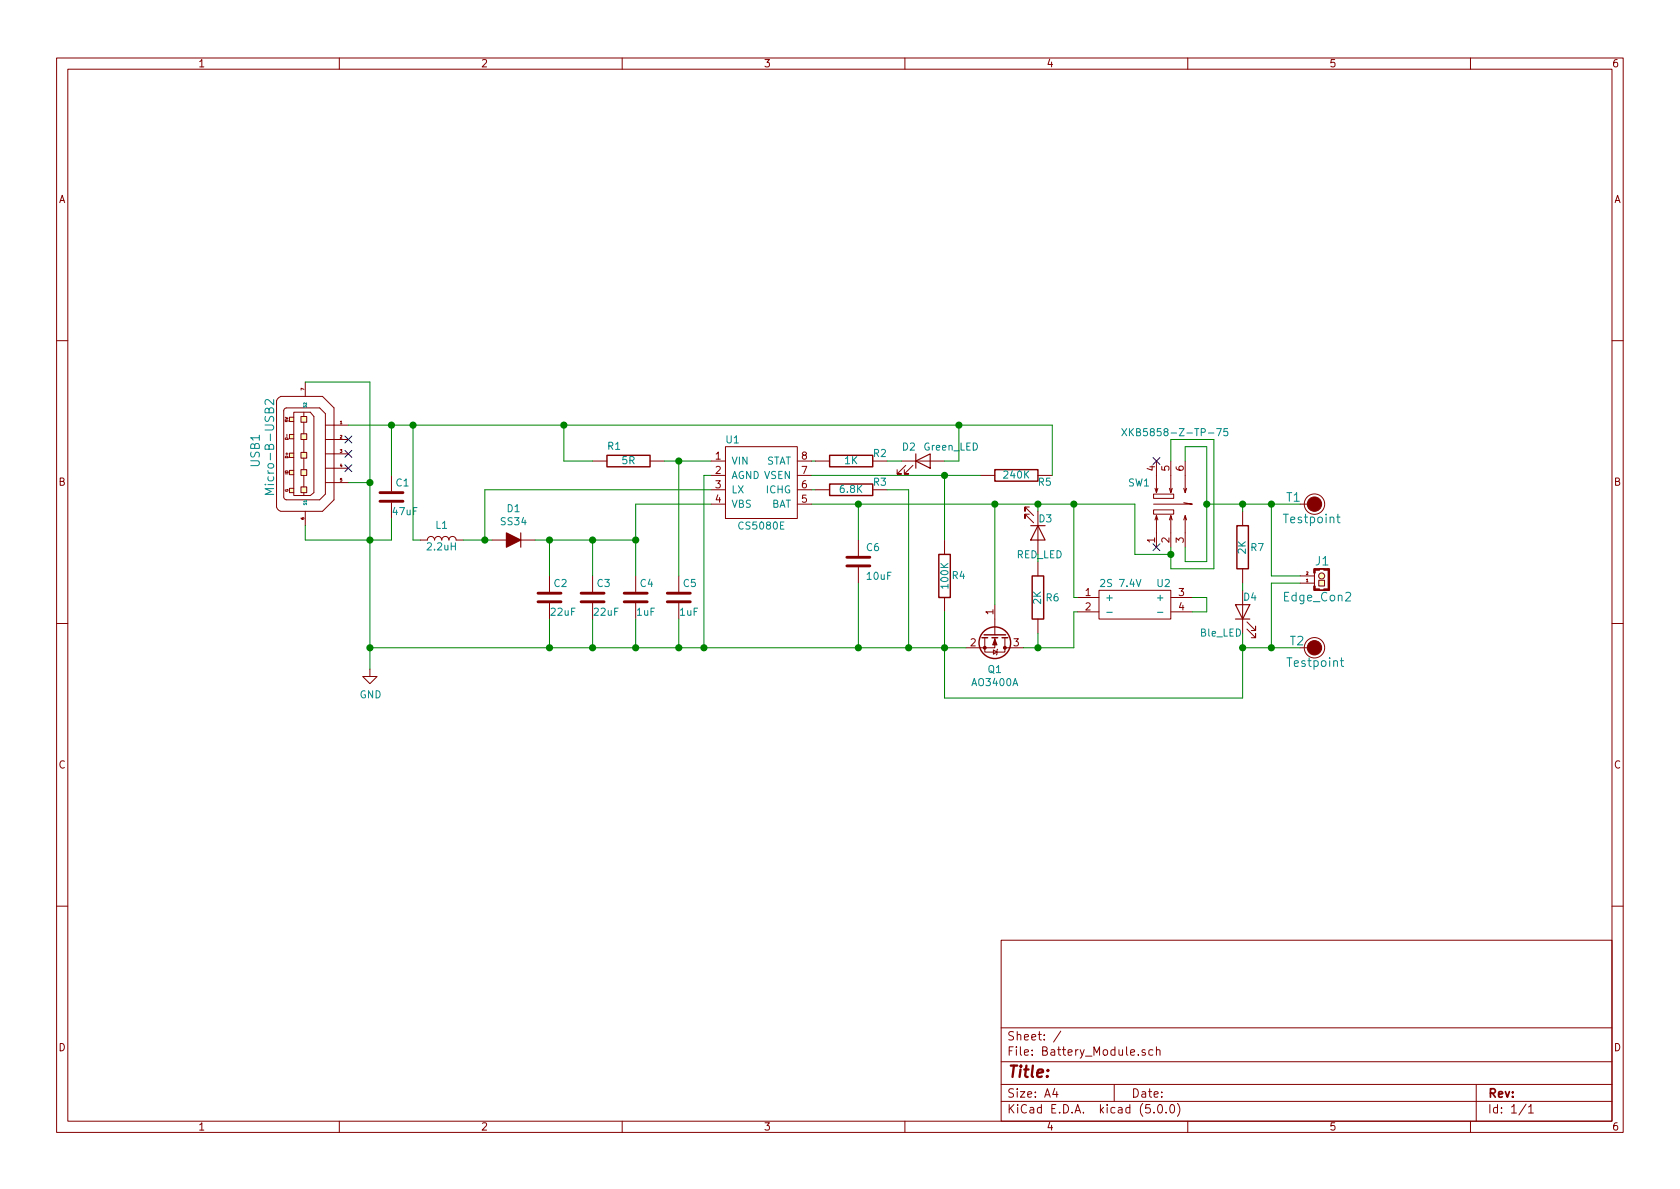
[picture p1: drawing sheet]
<svg xmlns="http://www.w3.org/2000/svg" width="297mm" height="210mm" viewBox="0 0 297 210" stroke-linecap="round" stroke-linejoin="round" font-family="sans-serif">
<g fill="none" stroke="#840000" stroke-width=".18">
<path d="M10 10.3h277v189.9h-277zM12 12.2h273v186.1h-273zM60 10.3v1.9M110 10.3v1.9M160 10.3v1.9M210 10.3v1.9M260 10.3v1.9M10 60.2h2M49.1 70.5l.6-.4h7.3l2.1 2v16.3l-2.1 2h-7.3l-.5-.2-.3-.5v-18.8zM50.3 72.3l.3-.2h5.9l1 1v14.3l-1 1h-5.9l-.4-.3v-15.5zM51.9 76.8h-.7v.8h.7M51.9 73.8h-.7v.7h.7"/>
<path d="M51.9 72.9h3l.6 .8v13.4l-.6 .5h-3zM53.2 76.7h1v1h-1zM53.2 73.7h1v1h-1zM53.7 72.9v.8M53.7 74.7v2M53.7 77.7v2.3M54 67.6v2.5M57.5 77.7h4.1M57.5 75.2h4.1M128.3 79h12.7v12.7h-12.7zM285 60.2h2M51.9 86.4h-.7v.7h.7"/>
<path d="M51.9 83.2h-.7v.7h.7M51.9 80.1h-.7v.8h.7M53.2 86.1h1v1h-1zM53.2 83.1h1v1h-1zM53.2 80h1v1h-1zM53.7 81v2.1M53.7 84.1v2M53.7 87.1v.5M54 90.4v2.6M57.5 85.3h4.1M57.5 82.8h4.1M57.5 80.3h4.1"/>
<path d="M69.2 84.1v2.8M69.2 88.9v2.8M74.3 95.5h1.3a.63 .63 0 0 1 .6-.6 .63 .63 0 0 1 .6 .6 .63 .63 0 0 1 .7-.6 .63 .63 0 0 1 .6 .6 .63 .63 0 0 1 .6-.6 .63 .63 0 0 1 .7 .6 .63 .63 0 0 1 .6-.6 .63 .63 0 0 1 .6 .6h1.3M87 95.5h7.6M104.8 81.5h2.5M114.9 81.5h2.6M125.7 81.5h2.6M125.7 89.1h2.6M125.7 84.1h2.6M125.7 86.6h2.6M141 81.5h2.5M141 89.1h2.5"/>
<path d="M141 84.1h2.5M141 86.6h2.5M144.1 81.5h2.6M144.1 86.6h2.6M151.8 95.5v2.8M154.3 81.5h2.5M154.3 86.6h2.5M159.4 81.5h7.6M160.1 82.3l-1.5 1.5h.8h-.8v-.7M161.4 82.3l-1.5 1.5h.8h-.8v-.7M167 95.5v2.5M173.4 84.1h2.5"/>
<path d="M182 89.7h-.8v.7v-.7l1.6 1.5M182 90.9h-.8v.8v-.8l1.6 1.6M183.5 90.4v7.6M183.5 99.3v2.5M204 90.2h3.5v.7h-3.5zM204 87.4h3.5v.7h-3.5zM204.2 86.4l.3 .7M204.5 81.5v5.6l.2-.7M204.5 91.2l-.3 .7M204.7 91.9l-.2-.7v5.6M206.8 86.4l.2 .7M207 81.5v5.6l.3-.7"/>
<path d="M207 91.2l-.2 .7M207.3 91.9l-.3-.7v5.6M209.3 88.9l1.5 .2h-6.8M209.3 86.4l.2 .7M209.5 81.5v5.6l.3-.7M209.5 91.2l-.2 .7M209.8 91.9l-.3-.7v5.6M219.7 90.4v2.6M229.9 89.1h2.5M10 110.3h2M65.4 118.4v1.2h1.3l-1.3 1.3-1.3-1.3h1.3M97.2 101.8v2.8"/>
<path d="M97.2 106.7v2.8M104.8 101.8v2.8M104.8 106.7v2.8M112.4 101.8v2.8M112.4 106.7v2.8M120 101.8v2.8M120 106.7v2.8M151.8 100.3v2.8M167 105.7v2.5M174.1 112.8v2.5h3.6v-2.5M175.6 114.9l.7 .4-.7 .4zM175.9 112.8v1.7h-5.1"/>
<path d="M175.9 106.9v5.4M176.4 114.8l-.1 .1v.8l-.2 .1M177.7 114.5h3.3M183.5 109.5v2.5M190.5 105.7h3.8M190.5 108.2h3.8M194.3 104.4h12.7v5.1h-12.7zM207 105.7h3.8M207 108.2h3.8M219.7 100.6v2.5M219.7 104.4v7.6M220.5 111.2l1.5 1.6v-.8v.8h-.8"/>
<path d="M220.5 110l1.5 1.5v-.8v.8h-.8M229.9 103.1h2.5M229.9 101.8h2.5M229.9 114.5h2.5M232.4 100.6h2.5v3.8h-2.5zM232.4 101.3v2.3M233.2 102.6h1v1h-1zM285 110.3h2M10 160.2h2M177 166.3h108v32h-108zM285 160.2h2M60 198.3v1.9"/>
<path d="M110 198.3v1.9M160 198.3v1.9M177 194.8h108M177 191.8h108M177 187.8h108M177 181.8h108M186.5 192.5l-.4 1h1M186.8 193v1M187.6 182.3l-1.3 2M197 191.8v3M202.5 185.7l-.4-.1-.2 .2 .1 .2 .5 .2v.3h-.6M203.8 185.7l-.4-.1-.3 .3 .1 .6 .2 .1 .4-.1"/>
<path d="M204 196.7v.1M204.5 185.7l.2-.1 .4 .1v.9M204.5 185.1v1.5M204.8 195.5l.4-.2a.94 .94 0 0 1 0 1.5 .79 .79 0 0 1-.4-1.3zM206.2 196.7v.1M207 195.4l.3-.1a.94 .94 0 0 1 0 1.5 .82 .82 0 0 1-.3-1.4zM208.2 195.1a1.71 1.71 0 0 1 0 2.3M210 198.3v1.9M260 198.3v1.9M261 191.8v6.5M269.8 195.2l-1.2 2M270.3 195.8l.4-.5v1.5"/>
<path d="M270.3 196.8h.8"/>
<circle cx="232.4" cy="89.1" r="1.8"/>
<circle cx="232.4" cy="114.5" r="1.8"/>
<circle cx="233.7" cy="101.8" r=".53"/>
</g>
<path d="M61 77.1l1.2 1.2M61 79.6l1.2 1.3M62.2 77.1l-1.2 1.2M62.2 79.6l-1.2 1.3M61 82.2l1.2 1.2M62.2 82.2l-1.2 1.2M203.9 80.9l1.2 1.2M203.9 96.2l1.2 1.2M205.1 80.9l-1.2 1.2M205.1 96.2l-1.2 1.2" fill="none" stroke="#000084" stroke-width=".18"/>
<path d="M67.2 88.6h4M67.2 87.1h4M149.7 98.5h4.1M95.1 106.4h4.1M95.1 104.9h4.1M102.7 106.4h4.1M102.7 104.9h4.1M110.4 106.4h4M110.4 104.9h4M118 106.4h4M118 104.9h4M149.7 100.1h4.1" fill="none" stroke="#840000" stroke-width=".51"/>
<path d="M92.1 94.2v2.6M161.9 81.5l2.6-1.2v2.5zM161.9 80.3v2.5M182.2 93h2.6M183.5 93l1.3 2.5h-2.6zM218.4 106.9h2.6l-1.3 2.6zM218.4 109.5h2.6" fill="none" stroke="#840000" stroke-width=".2"/>
<g fill="none" stroke="#840000" stroke-width=".25">
<path d="M107.3 80.5h7.6v2h-7.6zM146.7 80.5h7.6v2h-7.6zM146.7 85.6h7.6v2h-7.6zM166 98h2v7.7h-2zM175.9 83.1h7.6v2h-7.6zM218.7 93h2v7.6h-2zM173.6 112.8h1M174 112.3h3.8M175.4 112.8h1M177.2 112.8h1M182.5 101.8h2v7.7h-2z"/>
<circle cx="175.9" cy="113.7" r="2.79"/>
</g>
<g fill="#ffffc2" stroke="#ffffc2" stroke-width=".18">
<path d="M233.2 102.6h1v1h-1z"/>
<path d="M53.2 86.1h1v1h-1z"/>
<path d="M53.2 83.1h1v1h-1z"/>
<path d="M53.2 80h1v1h-1z"/>
<path d="M53.2 76.7h1v1h-1z"/>
<path d="M53.2 73.7h1v1h-1z"/>
<path d="M51.2 86.4h.7v.7h-.7z"/>
<path d="M51.2 83.2h.7v.7h-.7z"/>
<path d="M51.2 80.1h.7v.8h-.7z"/>
<path d="M51.2 76.8h.7v.8h-.7z"/>
<path d="M51.2 73.8h.7v.7h-.7z"/>
<circle cx="233.7" cy="101.8" r=".53"/>
</g>
<g fill="#840000" stroke="#840000" stroke-width=".18">
<path d="M234.8 100.6h.3v3.8h-.3z"/>
<path d="M234.1 100.6h.8v.2h-.8z"/>
<path d="M232.4 100.6h.9v.2h-.9z"/>
<path d="M232.3 100.6h.2v.7h-.2z"/>
<path d="M232.3 103.6h.2v.8h-.2z"/>
<path d="M175.9 113l.4 1h-.8z"/>
<circle cx="232.4" cy="89.1" r="1.27"/>
<circle cx="232.4" cy="114.5" r="1.27"/>
<circle cx="174.1" cy="114.5" r=".25"/>
<circle cx="177.7" cy="114.5" r=".25"/>
</g>
<g fill="none" stroke="#008484" stroke-width=".18">
<path d="M48.4 70.7v.9l-1.1-.9h-.3l-.1 .3 .1 .5M198.3 75.8l.9 1.3M199.2 75.8l-.9 1.3M199.7 75.8v1.3M200.4 75.8l-.7 .7M215.1 75.8h.9l-.6 1.3M217 75.8h-.6v.6l.2-.1h.4v.6l-.1 .2-.5-.2M48.4 86.4h-1.5l1.1 .5-1.1 .5h1.5M236.3 91.4h.6M236.6 90.9v1.3v.2l.3 .1M195.7 108.3h1M204.6 108.3h1"/>
<path d="M237 116.8h.6M237.2 116.3v1.3l.1 .2 .3 .1"/>
</g>
<g fill="none" stroke="#008400" stroke-width=".18">
<path d="M54 67.6h11.4v50.8M61.6 75.2h124.5v8.9M69.2 75.2v8.9M73 75.2v20.3h1.3M99.7 75.2v6.3h5.1M169.5 75.2v6.3h-2.5M61.6 85.3h3.8M69.2 91.7v3.8h-15.2v-2.5M81.9 95.5h5.1M94.6 95.5h17.8M97.2 95.5v6.3M104.8 95.5v6.3"/>
<path d="M117.5 81.5h8.2M120 81.5v20.3M125.7 86.6h-40v8.9M125.7 89.1h-13.3v12.7M125.7 84.1h-1.2v30.4M143.5 86.6h.6M143.5 89.1h57.2v8.9h6.3M143.5 81.5h.6M143.5 84.1h29.9M151.8 89.1v6.4M156.8 86.6h3.9v27.9M156.8 81.5h2.6"/>
<path d="M167 84.1v11.4M175.9 89.1v17.8M183.5 89.1v1.3M189.9 89.1v16.6h.6M207 81.5v-3.8h7.6v22.9h-7.6v-3.8M209.5 81.5v-2.5h3.9v20.3h-3.9v-2.5M213.4 89.1h16.5M219.7 89.1v1.3M224.8 89.1v12.7h5.1M65.4 114.5h105.4M97.2 109.5v5M104.8 109.5v5"/>
<path d="M112.4 109.5v5M120 109.5v5M151.8 103.1v11.4M167 108.2v15.2h52.7v-11.4M183.5 112v2.5M190.5 108.2h-.6v6.3h-8.9M210.8 105.7h2.6v2.5h-2.6M219.7 103.1v1.3M219.7 114.5h10.2M229.9 103.1h-5.1v11.4"/>
</g>
<g fill="#008400" stroke="#008400" stroke-width=".25">
<circle cx="104.8" cy="95.5" r=".51"/>
<circle cx="112.4" cy="95.5" r=".51"/>
<circle cx="97.2" cy="114.5" r=".51"/>
<circle cx="104.8" cy="114.5" r=".51"/>
<circle cx="65.4" cy="114.5" r=".51"/>
<circle cx="112.4" cy="114.5" r=".51"/>
<circle cx="120" cy="114.5" r=".51"/>
<circle cx="120" cy="81.5" r=".51"/>
<circle cx="69.2" cy="75.2" r=".51"/>
<circle cx="151.8" cy="114.5" r=".51"/>
<circle cx="151.8" cy="89.1" r=".51"/>
<circle cx="99.7" cy="75.2" r=".51"/>
<circle cx="175.9" cy="89.1" r=".51"/>
<circle cx="160.7" cy="114.5" r=".51"/>
<circle cx="183.5" cy="114.5" r=".51"/>
<circle cx="224.8" cy="89.1" r=".51"/>
<circle cx="224.8" cy="114.5" r=".51"/>
<circle cx="167" cy="114.5" r=".51"/>
<circle cx="167" cy="84.1" r=".51"/>
<circle cx="169.5" cy="75.2" r=".51"/>
<circle cx="85.7" cy="95.5" r=".51"/>
<circle cx="97.2" cy="95.5" r=".51"/>
<circle cx="65.4" cy="95.5" r=".51"/>
<circle cx="73" cy="75.2" r=".51"/>
<circle cx="65.4" cy="85.3" r=".51"/>
<circle cx="207" cy="98" r=".51"/>
<circle cx="219.7" cy="89.1" r=".51"/>
<circle cx="213.4" cy="89.1" r=".51"/>
<circle cx="219.7" cy="114.5" r=".51"/>
<circle cx="183.5" cy="89.1" r=".51"/>
<circle cx="189.9" cy="89.1" r=".51"/>
<circle cx="124.5" cy="114.5" r=".51"/>
</g>
<path d="M89.5 94.2l2.6 1.3-2.6 1.3z" fill="#840000" stroke="#840000" stroke-width=".2"/>
<text font-size="2.8" fill="#840000" x="178" y="190.5">Title:</text>
<g font-size="2.1" fill="#008484">
<text x="45.9" y="82.5" transform="rotate(-90 45.9 82.5)">USB1</text>
<text x="48.5" y="86.2" transform="rotate(-90 48.5 86.2)">Micro-B-USB2</text>
<text x="227.5" y="88.7">T1</text>
<text x="227.2" y="92.5">Testpoint</text>
<text x="232.6" y="100">J1</text>
<text x="227.1" y="106.3">Edge_Con2</text>
<text x="227.8" y="117.9">Testpoint</text>
<text x="228.1" y="114.1">T2</text>
</g>
<g font-size="2.1" fill="#840000">
<text x="178" y="184">Sheet: /</text>
<text x="178" y="186.7">File: Battery_Module.sch</text>
<text x="178" y="196.9">KiCad E.D.A. kicad (5.0.0)</text>
<text x="178" y="194.1">Size: A4</text>
<text x="200" y="194.1">Date:</text>
<text x="263" y="194.1">Rev:</text>
<text x="263" y="196.9">Id: 1/1</text>
</g>
<g font-size="1.8" fill="#840000">
<text x="35" y="11.9">1</text>
<text x="85" y="11.9">2</text>
<text x="135" y="11.9">3</text>
<text x="185" y="11.9">4</text>
<text x="235" y="11.9">5</text>
<text x="285" y="11.9">6</text>
<text x="10.4" y="35.9">A</text>
<text x="285.4" y="35.9">A</text>
<text x="126.5" y="81.3">1</text>
<text x="126.5" y="83.8">2</text>
<text x="141.8" y="83.8">7</text>
<text x="141.8" y="81.3">8</text>
<text x="204.2" y="83.3" transform="rotate(-90 204.2 83.3)">4</text>
<text x="206.8" y="83.3" transform="rotate(-90 206.8 83.3)">5</text>
<text x="209.3" y="83.3" transform="rotate(-90 209.3 83.3)">6</text>
<text x="10.4" y="85.9">B</text>
<text x="126.5" y="86.4">3</text>
<text x="126.5" y="88.9">4</text>
<text x="141.8" y="88.9">5</text>
<text x="141.8" y="86.4">6</text>
<text x="285.4" y="85.9">B</text>
<text x="204.2" y="96" transform="rotate(-90 204.2 96)">1</text>
<text x="206.8" y="96" transform="rotate(-90 206.8 96)">2</text>
<text x="209.3" y="96" transform="rotate(-90 209.3 96)">3</text>
<text x="191.9" y="105.4">1</text>
<text x="191.9" y="107.9">2</text>
<text x="208.4" y="105.4">3</text>
<text x="208.4" y="107.9">4</text>
<text x="175.6" y="108.7" transform="rotate(-90 175.6 108.7)">1</text>
<text x="171.6" y="114.3">2</text>
<text x="179.2" y="114.3">3</text>
<text x="10.4" y="135.9">C</text>
<text x="285.4" y="135.9">C</text>
<text x="10.4" y="185.9">D</text>
<text x="285.4" y="185.9">D</text>
<text x="35" y="199.9">1</text>
<text x="85" y="199.9">2</text>
<text x="135" y="199.9">3</text>
<text x="185" y="199.9">4</text>
<text x="235" y="199.9">5</text>
<text x="285" y="199.9">6</text>
</g>
<g font-size="1.8" fill="#008484">
<text x="200.4" y="77.1">XKB5858-Z-TP-75</text>
<text x="107.5" y="79.5">R1</text>
<text x="110" y="82.1">5R</text>
<text x="128.4" y="78.4">U1</text>
<text x="129.3" y="82.2">VIN</text>
<text x="135.3" y="82.2">STAT</text>
<text x="149.4" y="82.1">1K</text>
<text x="154.5" y="80.8">R2</text>
<text x="159.6" y="79.7">D2</text>
<text x="163.4" y="79.7">Green_LED</text>
<text x="70.1" y="86">C1</text>
<text x="129.3" y="84.7">AGND VSEN</text>
<text x="129.3" y="87.2">LX</text>
<text x="129.3" y="89.8">VBS</text>
<text x="135.5" y="87.2">ICHG</text>
<text x="136.3" y="89.8">BAT</text>
<text x="148.6" y="87.2">6.8K</text>
<text x="154.5" y="85.9">R3</text>
<text x="177.6" y="84.6">240K</text>
<text x="183.6" y="85.9">R5</text>
<text x="199.5" y="86">SW1</text>
<text x="69.5" y="91.1">47uF</text>
<text x="77.1" y="93.5">L1</text>
<text x="88.6" y="92.9">SS34</text>
<text x="89.7" y="90.6">D1</text>
<text x="130.8" y="93.6">CS5080E</text>
<text x="183.7" y="92.4">D3</text>
<text x="75.7" y="97.3">2.2uH</text>
<text x="153.2" y="97.5">C6</text>
<text x="220.3" y="97.9" transform="rotate(-90 220.3 97.9)">2K</text>
<text x="221.2" y="97.5">R7</text>
<text x="98" y="103.8">C2</text>
<text x="105.6" y="103.8">C3</text>
<text x="113.2" y="103.8">C4</text>
<text x="120.9" y="103.8">C5</text>
<text x="153.4" y="102.5">10uF</text>
<text x="167.7" y="104" transform="rotate(-90 167.7 104)">100K</text>
<text x="168.4" y="102.4">R4</text>
<text x="184.1" y="106.8" transform="rotate(-90 184.1 106.8)">2K</text>
<text x="185" y="106.3">R6</text>
<text x="195" y="103.8">2S 7.4V</text>
<text x="195.3" y="106.3">+</text>
<text x="204.6" y="103.8">U2</text>
<text x="205" y="106.3">+</text>
<text x="219.9" y="106.2">D4</text>
<text x="97.5" y="108.9">22uF</text>
<text x="105.1" y="108.9">22uF</text>
<text x="112.6" y="108.9">1uF</text>
<text x="120.2" y="108.9">1uF</text>
<text x="212.2" y="112.6">Ble_LED</text>
<text x="174.7" y="119">Q1</text>
<text x="63.6" y="123.5">GND</text>
<text x="172" y="121.3">AO3400A</text>
</g>
<text font-size="1.8" fill="#008400" x="179.7" y="98.7">RED_LED</text>
<g font-size=".7" fill="#840000">
<text x="53.8" y="69" transform="rotate(-90 53.8 69)">7</text>
<text x="51" y="77.6" transform="rotate(-90 51 77.6)">D-</text>
<text x="51" y="74.6" transform="rotate(-90 51 74.6)">5V</text>
<text x="60.1" y="75">1</text>
<text x="60.1" y="77.5">2</text>
<text x="51" y="83.9" transform="rotate(-90 51 83.9)">ID</text>
<text x="51" y="81" transform="rotate(-90 51 81)">D+</text>
<text x="60.1" y="80.1">3</text>
<text x="60.1" y="82.6">4</text>
<text x="51" y="87" transform="rotate(-90 51 87)">G</text>
<text x="60.1" y="85.1">5</text>
<text x="53.8" y="91.9" transform="rotate(-90 53.8 91.9)">6</text>
<text x="231" y="101.6">2</text>
<text x="231" y="102.9">1</text>
</g>
<g font-size=".7" fill="#008484">
<text x="54.2" y="72" transform="rotate(-90 54.2 72)">S2</text>
<text x="54.2" y="89.4" transform="rotate(-90 54.2 89.4)">S1</text>
</g>
</svg>
